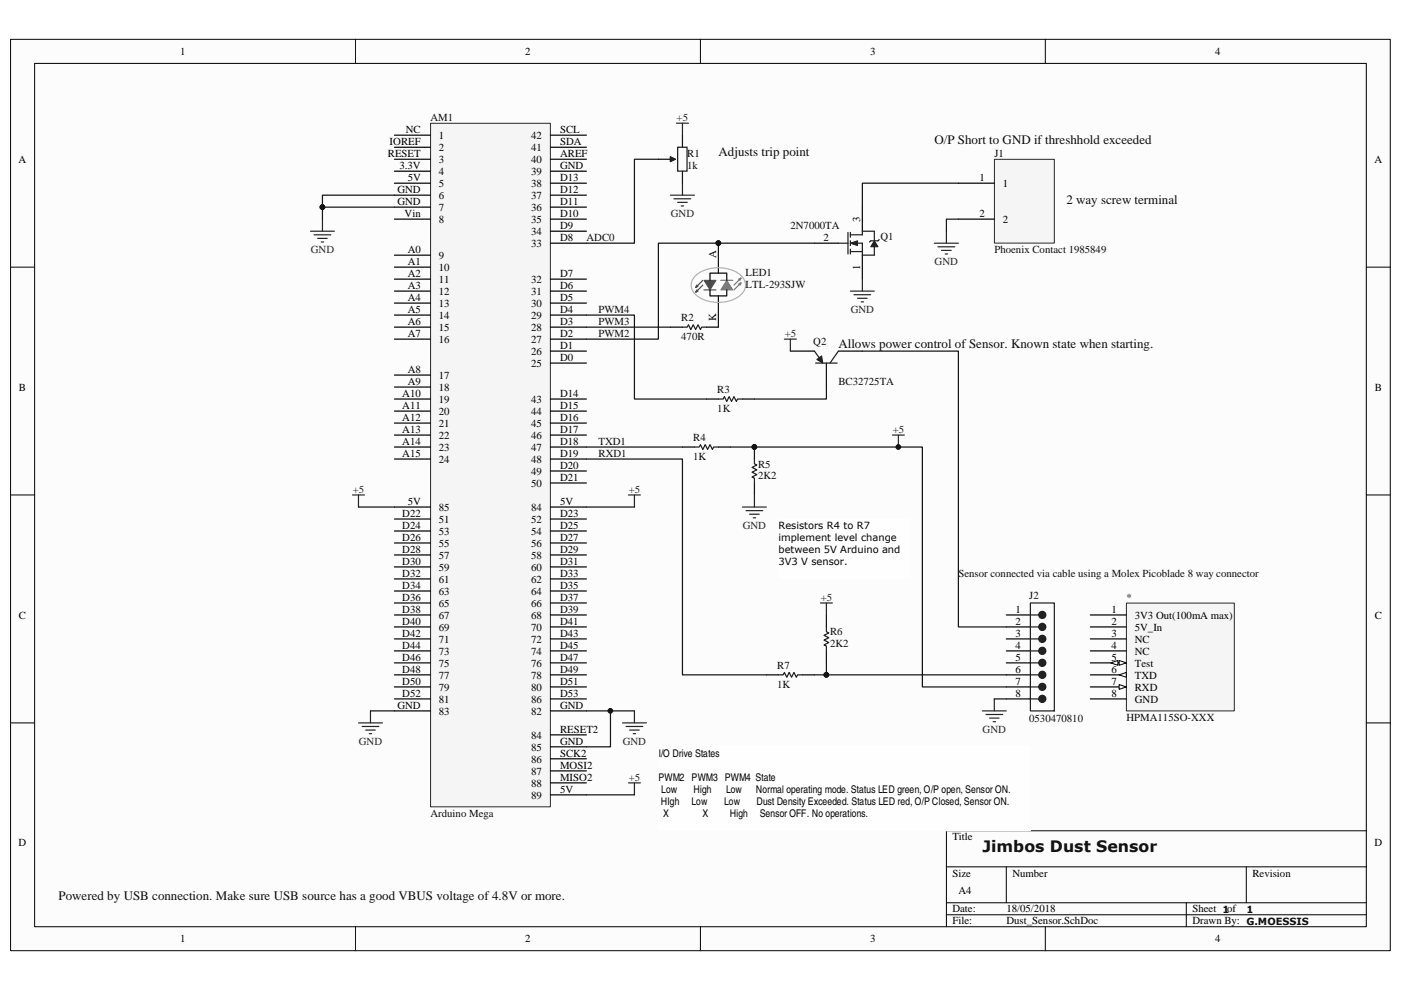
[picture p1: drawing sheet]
<svg xmlns="http://www.w3.org/2000/svg" width="297mm" height="210mm" viewBox="0 0 297 210" stroke-linecap="round" stroke-linejoin="round" font-family="sans-serif">
<path d="M2.3 8.4h292.5v193.2h-292.5z" fill="#fcfcfc"/>
<path d="M2.2 8.3h292.6v193.3h-292.6z" fill="none" stroke="#000" stroke-width=".21"/>
<path d="M7.4 13.5h282.3v183h-282.3z" fill="#fcfcfc"/>
<g fill="none" stroke="#000" stroke-width=".21">
<path d="M7.3 13.4h282.4v183.1h-282.4zM75.4 8.3v5.1M148.5 8.3v5.1M221.6 8.3v5.1M2.2 56.6h5.1M289.7 56.6h5.1M2.2 104.9h5.1M289.7 104.9h5.1M2.2 153.3h5.1M289.7 153.3h5.1M289.7 176.1h-89v20.4M75.4 196.5v5.1"/>
<path d="M148.5 196.5v5.1M200.7 183.8h89M200.7 191.4h89M200.7 194h89M213.4 183.8v7.6M221.6 196.5v5.1M251.5 191.4v5.1M264.2 183.8v7.6"/>
</g>
<path d="M152.3 54.1v2.5M152.3 64.3v2.5" fill="none" stroke="#000" stroke-width=".25"/>
<path d="M156.9 59.2l-1.3 1.3" fill="none" stroke="#787878" stroke-width=".25"/>
<path d="M156.6 59.2l.5-.3-.2 .5z" fill="#1c1c1c"/>
<path d="M152.8 59.4h2.6M156.6 59.2l.5-.3-.2 .5zM156.9 60.2l-1.3 1.3" fill="none" stroke="#787878" stroke-width=".25"/>
<path d="M156.6 60.2l.5-.3-.2 .6z" fill="#1c1c1c"/>
<path d="M156.6 60.2l.5-.3-.2 .6z" fill="none" stroke="#787878" stroke-width=".25"/>
<path d="M154.1 59.4l1.3 2.1h-2.6z" fill="#787878"/>
<path d="M154.1 59.4l1.3 2.1h-2.6z" fill="none" stroke="#787878" stroke-width=".21"/>
<path d="M149 60.5l-1.3 1.2" fill="none" stroke="#4c4c4c" stroke-width=".25"/>
<path d="M147.7 61.5l.3 .2-.5 .3z" fill="#1c1c1c"/>
<path d="M149 59.4l-1.3 1.3M147.7 61.5l.3 .2-.5 .3zM149.3 61.5h2.5" fill="none" stroke="#4c4c4c" stroke-width=".25"/>
<path d="M147.7 60.5l.3 .2-.5 .3z" fill="#1c1c1c"/>
<path d="M147.7 60.5l.3 .2-.5 .3z" fill="none" stroke="#4c4c4c" stroke-width=".25"/>
<path d="M149.3 59.4h2.5l-1.3 2.1z" fill="#4c4c4c"/>
<path d="M149.3 59.4h2.5l-1.3 2.1z" fill="none" stroke="#4c4c4c" stroke-width=".21"/>
<path d="M150.5 59.4v-1.5h3.6v1.5M152.3 56.6v1.3M172.7 51.6h5.1M182.8 43.9v5.1M182.8 54.1v5.1M150.5 61.5v1.2h3.6v-1.2M152.3 62.7v1.6" fill="none" stroke="#000" stroke-width=".25"/>
<path d="M147.3 58.6a7.7 7.7 0 0 1 10 0 2.67 2.67 0 0 1-.6 4.2 7.9 7.9 0 0 1-9.4-.5 2.57 2.57 0 0 1 0-3.7z" fill="none" stroke="#b0b0b0" stroke-width=".25"/>
<path d="M177.8 51.6h2M179.8 49.3v4.5M180.3 49.8h2.5v-.8h2.6v2.1M180.3 51.6h2.5v2.5h2.6v-1.8M180.3 53.3h2.5M180.3 49.3v1M180.3 51.1v1M180.3 52.8v1" fill="none" stroke="#1c1c1c" stroke-width=".25"/>
<path d="M185.4 51.1l.8 1.2h-1.6z" fill="#1c1c1c"/>
<path d="M185.4 51.1l.8 1.2h-1.6z" fill="none" stroke="#1c1c1c" stroke-width=".21"/>
<path d="M184.6 51.1h1.6" fill="none" stroke="#1c1c1c" stroke-width=".25"/>
<path d="M180.3 51.6l1.5-.5v1z" fill="#1c1c1c"/>
<path d="M180.3 51.6l1.5-.5v1z" fill="none" stroke="#1c1c1c" stroke-width=".21"/>
<path d="M184.6 51.1l-.2 .2M186.4 50.8l-.2 .3" fill="none" stroke="#1c1c1c" stroke-width=".25"/>
<path d="M91.3 26.2h25.4v144.9h-25.4z" fill="#f5f5f5"/>
<path d="M91.3 26.1h25.4v145h-25.4z" fill="none" stroke="#262626" stroke-width=".21"/>
<g fill="none" stroke="#000" stroke-width=".25">
<path d="M83.6 28.7h7.7M83.6 31.2h7.7M83.6 33.8h7.7M83.6 36.3h7.7M83.6 38.8h7.7M116.7 28.7h7.6M116.7 31.2h7.6M116.7 33.8h7.6M116.7 36.3h7.6M116.7 38.8h7.6M83.6 41.4h7.7M83.6 43.9h7.7"/>
<path d="M83.6 46.5h7.7M83.6 54.1h7.7M83.6 56.6h7.7M83.6 59.2h7.7M116.7 41.4h7.6M116.7 43.9h7.6M116.7 46.5h7.6M116.7 59.2h7.6M116.7 51.6h7.6M116.7 49h7.6M83.6 61.7h7.7M83.6 64.3h7.7"/>
<path d="M83.6 66.8h7.7M83.6 69.4h7.7M83.6 71.9h7.7M83.6 79.5h7.7M116.7 61.7h7.6M116.7 64.3h7.6M116.7 66.8h7.6M116.7 69.4h7.6M116.7 71.9h7.6M116.7 77h7.6M116.7 74.4h7.6M167.6 74.4h5.1"/>
<path d="M175.2 77v5.1M177.8 74.4h5M83.6 82.1h7.7M83.6 84.6h7.7M83.6 87.2h7.7M83.6 89.7h7.7M83.6 92.2h7.7M83.6 94.8h7.7M83.6 97.3h7.7M116.7 84.6h7.6M116.7 87.2h7.6M116.7 89.7h7.6"/>
<path d="M116.7 92.2h7.6M116.7 94.8h7.6M116.7 97.3h7.6M116.7 99.9h7.6M83.6 110h7.7M83.6 112.6h7.7M83.6 115.1h7.7M83.6 117.7h7.7M83.6 107.5h7.7M116.7 102.4h7.6M116.7 110h7.6M116.7 112.6h7.6"/>
<path d="M116.7 115.1h7.6M116.7 117.7h7.6M116.7 107.5h7.6M83.6 120.2h7.7M83.6 122.7h7.7M83.6 125.3h7.7M83.6 127.8h7.7M83.6 130.4h7.7M83.6 132.9h7.7M83.6 135.5h7.7M83.6 138h7.7M116.7 120.2h7.6"/>
<path d="M116.7 122.7h7.6M116.7 125.3h7.6M116.7 127.8h7.6M116.7 130.4h7.6M116.7 132.9h7.6M116.7 135.5h7.6M116.7 138h7.6M83.6 140.5h7.7M83.6 143.1h7.7M83.6 145.6h7.7M83.6 148.2h7.7M83.6 150.7h7.7"/>
<path d="M116.7 140.5h7.6M116.7 143.1h7.6M116.7 145.6h7.6M116.7 148.2h7.6M116.7 150.7h7.6M116.7 155.8h7.6M116.7 158.3h7.6M116.7 160.9h7.6M116.7 163.4h7.6M116.7 166h7.6M116.7 168.5h7.6"/>
</g>
<path d="M172.7 74.4l1.2 1.8M172.9 77h4.6M177.8 74.4l-1.8 2.6" fill="none" stroke="#1c1c1c" stroke-width=".25"/>
<path d="M173.2 76.2l1-.7 .3 1.5z" fill="#1c1c1c"/>
<path d="M173.2 76.2l1-.7 .3 1.5z" fill="none" stroke="#1c1c1c" stroke-width=".21"/>
<path d="M142.1 69.4h2.6M149.8 69.4h2.5M149.8 84.6h2.5M157.4 84.6h2.6M160 94.8v2.5M162.5 143.1h2.5M170.1 143.1h2.6" fill="none" stroke="#000" stroke-width=".25"/>
<path d="M144.7 69.4h1l.3-.5 .5 1 .5-1 .5 1 .5-1 .5 1 .3-.5h1M152.3 84.6h1l.3-.5 .5 1 .5-1 .5 1 .5-1 .5 1 .3-.5h1M165 143.1h1l.3-.5 .5 1 .5-1 .5 1 .5-1 .5 1 .3-.5h1" fill="none" stroke="#1c1c1c" stroke-width=".25"/>
<circle cx="159.9" cy="94.8" r=".5" fill="#0e0e0e"/>
<circle cx="159.9" cy="94.8" r=".5" fill="none" stroke="#0e0e0e" stroke-width=".21"/>
<path d="M160 102.4v2.5" fill="none" stroke="#000" stroke-width=".25"/>
<path d="M160 97.3v1l.5 .3-1.1 .5 1.1 .5-1.1 .5 1.1 .5-1.1 .5 .6 .3v1" fill="none" stroke="#1c1c1c" stroke-width=".25"/>
<circle cx="159.9" cy="94.8" r=".5" fill="#0e0e0e"/>
<circle cx="159.9" cy="94.8" r=".5" fill="none" stroke="#0e0e0e" stroke-width=".21"/>
<path d="M175.2 130.4v2.5M175.2 138v2.5" fill="none" stroke="#000" stroke-width=".25"/>
<path d="M175.2 132.9v1l.5 .3-1 .5 1 .5-1 .5 1 .5-1 .5 .5 .3v1" fill="none" stroke="#1c1c1c" stroke-width=".25"/>
<path d="M238.8 127.9h22.9v22.8h-22.9z" fill="#f5f5f5"/>
<path d="M238.8 127.9h22.9v22.8h-22.9z" fill="none" stroke="#262626" stroke-width=".21"/>
<path d="M231.2 130.4h7.6M231.2 132.9h7.6M231.2 135.5h7.6M231.2 138h7.6M231.2 140.5h7.6" fill="none" stroke="#000" stroke-width=".25"/>
<path d="M237.3 140l1.5 .5-1.5 .6z" fill="#fcfcfc"/>
<path d="M237.3 140l1.5 .5-1.5 .6z" fill="none" stroke="#000" stroke-width=".21"/>
<path d="M235.5 140.5l1.5-.5v1.1z" fill="#fcfcfc"/>
<path d="M235.5 140.5l1.5-.5v1.1z" fill="none" stroke="#000" stroke-width=".21"/>
<path d="M231.2 143.1h7.6" fill="none" stroke="#000" stroke-width=".25"/>
<path d="M237.3 143.1l1.5-.5v1z" fill="#fcfcfc"/>
<path d="M237.3 143.1l1.5-.5v1z" fill="none" stroke="#000" stroke-width=".21"/>
<path d="M231.2 145.6h7.6" fill="none" stroke="#000" stroke-width=".25"/>
<path d="M237.3 145.1l1.5 .5-1.5 .6z" fill="#fcfcfc"/>
<path d="M237.3 145.1l1.5 .5-1.5 .6z" fill="none" stroke="#000" stroke-width=".21"/>
<path d="M231.2 148.2h7.6" fill="none" stroke="#000" stroke-width=".25"/>
<path d="M152.3 51.6h20.4M152.3 66.8v2.6" fill="none" stroke="#0e0e0e" stroke-width=".25"/>
<circle cx="152.3" cy="51.5" r=".49" fill="#0e0e0e"/>
<circle cx="152.3" cy="51.5" r=".49" fill="none" stroke="#0e0e0e" stroke-width=".21"/>
<g fill="none" stroke="#262626" stroke-width=".25">
<path d="M182.8 59.2v2.5M166.3 71.9h2.5M167.6 71.9v2.5M180.3 61.7h5.1M181.1 62.5h3.5M181.8 63.2h2.1M182.6 64h.5M189.2 92.2h2.5M190.5 92.2v2.6M74.7 104.9h2.6M76 104.9v2.6M133.2 104.9h2.6"/>
<path d="M134.5 104.9v2.6M173.9 127.8h2.6M175.2 127.8v2.6"/>
</g>
<path d="M203.2 38.8h-20.4v5.1M175.2 82.1v2.5h-15.2" fill="none" stroke="#0e0e0e" stroke-width=".25"/>
<circle cx="190.5" cy="94.8" r=".5" fill="#0e0e0e"/>
<circle cx="190.5" cy="94.8" r=".5" fill="none" stroke="#0e0e0e" stroke-width=".21"/>
<g fill="none" stroke="#262626" stroke-width=".25">
<path d="M144.7 38.8v2.6M65.8 49h5.1M66.6 49.8h3.5M67.3 50.5h2.1M68.1 51.3h.5M68.4 46.5v2.5M142.1 41.4h5.1M142.9 42.1h3.6M143.7 42.9h2M144.4 43.7h.5M157.4 107.5h5.1M158.2 108.3h3.5"/>
<path d="M158.9 109h2.1M159.7 109.8h.5M160 104.9v2.6M76 153.3h5.1M76.8 154h3.5M77.5 154.8h2.1M78.3 155.6h.5M78.5 150.7v2.6M132 153.3h5.1M132.7 154h3.6M133.5 154.8h2M134.3 155.6h.5"/>
<path d="M134.5 150.7v2.6M133.2 166h2.6M134.5 166v2.5"/>
</g>
<path d="M144.7 94.8h2.5M152.3 94.8h2.6" fill="none" stroke="#000" stroke-width=".25"/>
<path d="M147.2 94.8h1l.3-.5 .5 1 .5-1 .5 1 .5-1 .5 1 .3-.5h1" fill="none" stroke="#1c1c1c" stroke-width=".25"/>
<path d="M124.3 94.8h20.4M154.9 94.8h40.7v50.8h17.8M175.2 140.5v2.6h38.2" fill="none" stroke="#0e0e0e" stroke-width=".25"/>
<circle cx="175.2" cy="143.1" r=".5" fill="#0e0e0e"/>
<circle cx="175.2" cy="143.1" r=".5" fill="none" stroke="#0e0e0e" stroke-width=".21"/>
<path d="M172.7 143.1h2.5" fill="none" stroke="#0e0e0e" stroke-width=".25"/>
<circle cx="175.2" cy="143.1" r=".5" fill="#0e0e0e"/>
<circle cx="175.2" cy="143.1" r=".5" fill="none" stroke="#0e0e0e" stroke-width=".21"/>
<path d="M83.6 43.9h-15.2v2.6M124.3 97.3h20.4v45.8h17.8M76 107.5h7.6M78.5 150.7h5.1" fill="none" stroke="#0e0e0e" stroke-width=".25"/>
<circle cx="68.4" cy="43.9" r=".49" fill="#0e0e0e"/>
<circle cx="68.4" cy="43.9" r=".49" fill="none" stroke="#0e0e0e" stroke-width=".21"/>
<path d="M83.6 41.4h-15.2v2.5" fill="none" stroke="#0e0e0e" stroke-width=".25"/>
<circle cx="68.4" cy="43.9" r=".49" fill="#0e0e0e"/>
<circle cx="68.4" cy="43.9" r=".49" fill="none" stroke="#0e0e0e" stroke-width=".21"/>
<path d="M124.3 107.5h10.2M124.3 150.7h10.2M129.4 150.7v7.6h-5.1" fill="none" stroke="#0e0e0e" stroke-width=".25"/>
<circle cx="129.4" cy="150.7" r=".49" fill="#0e0e0e"/>
<circle cx="129.4" cy="150.7" r=".49" fill="none" stroke="#0e0e0e" stroke-width=".21"/>
<path d="M124.3 168.5h10.2" fill="none" stroke="#0e0e0e" stroke-width=".25"/>
<path d="M139.6 33.8h2.5M144.7 28.7v2.5M144.7 36.3v2.5" fill="none" stroke="#000" stroke-width=".25"/>
<path d="M142.1 33.8h1l-1 .5v-1l1 .5M143.7 31.2h2v5.1h-2z" fill="none" stroke="#1c1c1c" stroke-width=".25"/>
<path d="M142.1 33.3l1 .5-1 .5z" fill="#1c1c1c"/>
<path d="M142.1 33.3l1 .5-1 .5z" fill="none" stroke="#1c1c1c" stroke-width=".21"/>
<path d="M139.6 33.8h-5.1v17.8h-10.2" fill="none" stroke="#0e0e0e" stroke-width=".25"/>
<path d="M143.4 26.1h2.6M144.7 26.1v2.6" fill="none" stroke="#262626" stroke-width=".25"/>
<path d="M210.9 33.8h12.6v17.7h-12.6z" fill="#f5f5f5"/>
<path d="M210.8 33.8h12.7v17.7h-12.7z" fill="none" stroke="#262626" stroke-width=".21"/>
<path d="M203.2 38.8h7.6M203.2 46.5h7.6M213.4 130.4h5.1M213.4 135.5h5.1M213.4 132.9h5.1M213.4 138h5.1" fill="none" stroke="#000" stroke-width=".25"/>
<path d="M203.2 46.5h-2.5v2.5M182.8 74.4h20.4v58.5h10.2" fill="none" stroke="#0e0e0e" stroke-width=".25"/>
<path d="M198.1 51.6h5.1M198.9 52.3h3.5M199.6 53.1h2.1M200.4 53.8h.5M200.7 49v2.6" fill="none" stroke="#262626" stroke-width=".25"/>
<path d="M218.5 132.9h1.7" fill="none" stroke="#1c1c1c" stroke-width=".25"/>
<circle cx="221" cy="132.9" r=".75" fill="#1c1c1c"/>
<g fill="none" stroke="#1c1c1c" stroke-width=".25">
<path d="M218.5 135.5h1.7"/>
<circle cx="221" cy="132.9" r=".75"/>
</g>
<circle cx="221" cy="135.5" r=".75" fill="#1c1c1c"/>
<g fill="none" stroke="#1c1c1c" stroke-width=".25">
<path d="M218.5 130.4h1.7"/>
<circle cx="221" cy="135.5" r=".75"/>
</g>
<circle cx="221" cy="130.4" r=".75" fill="#1c1c1c"/>
<g fill="none" stroke="#1c1c1c" stroke-width=".25">
<path d="M218.5 127.8h5v22.9h-5zM218.5 138h1.7"/>
<circle cx="221" cy="130.4" r=".75"/>
</g>
<circle cx="221" cy="138" r=".75" fill="#1c1c1c"/>
<g fill="none" stroke="#1c1c1c" stroke-width=".25">
<path d="M218.5 140.5h1.7"/>
<circle cx="221" cy="138" r=".75"/>
</g>
<path d="M213.4 140.5h5.1" fill="none" stroke="#000" stroke-width=".25"/>
<circle cx="221" cy="140.5" r=".75" fill="#1c1c1c"/>
<g fill="none" stroke="#1c1c1c" stroke-width=".25">
<path d="M218.5 143.1h1.7"/>
<circle cx="221" cy="140.5" r=".75"/>
</g>
<path d="M213.4 143.1h5.1" fill="none" stroke="#000" stroke-width=".25"/>
<circle cx="221" cy="143.1" r=".75" fill="#1c1c1c"/>
<g fill="none" stroke="#1c1c1c" stroke-width=".25">
<path d="M218.5 145.6h1.7"/>
<circle cx="221" cy="143.1" r=".75"/>
</g>
<path d="M213.4 145.6h5.1" fill="none" stroke="#000" stroke-width=".25"/>
<circle cx="221" cy="145.6" r=".75" fill="#1c1c1c"/>
<g fill="none" stroke="#1c1c1c" stroke-width=".25">
<path d="M218.5 148.2h1.7"/>
<circle cx="221" cy="145.6" r=".75"/>
</g>
<path d="M213.4 148.2h5.1" fill="none" stroke="#000" stroke-width=".25"/>
<circle cx="221" cy="148.2" r=".75" fill="#1c1c1c"/>
<circle cx="221" cy="148.2" r=".75" fill="none" stroke="#1c1c1c" stroke-width=".25"/>
<path d="M208.3 150.7h5.1M209 151.5h3.6M209.8 152.3h2M210.6 153h.5M210.8 148.2v2.5" fill="none" stroke="#262626" stroke-width=".25"/>
<path d="M210.8 148.2h2.6" fill="none" stroke="#0e0e0e" stroke-width=".25"/>
<path d="M139.6 158.4h78.9v17.7h-78.9z" fill="#fefefe"/>
<path d="M139.6 158.4h78.9v17.7h-78.9z" fill="none" stroke="#fefefe" stroke-width=".21"/>
<path d="M152.3 54.1v-2.5h-12.7v20.3h-15.3M124.3 66.8h10.2v17.8h15.3M124.3 69.4h17.8" fill="none" stroke="#0e0e0e" stroke-width=".25"/>
<circle cx="152.3" cy="51.5" r=".49" fill="#0e0e0e"/>
<circle cx="152.3" cy="51.5" r=".49" fill="none" stroke="#0e0e0e" stroke-width=".21"/>
<path d="M165.1 110.1h27.9v12.6h-27.9z" fill="#fefefe"/>
<path d="M165.1 110.1h27.9v12.6h-27.9z" fill="none" stroke="#fefefe" stroke-width=".21"/>
<text font-size="3.3" fill="#0e0e0e" x="208.3" y="180.6">Jimbos Dust Sensor</text>
<g font-size="2.8" fill="#0e0e0e">
<text x="152.3" y="33.2">Adjusts trip point</text>
<text x="198.1" y="30.6">O/P Short to GND if threshhold exceeded</text>
<text x="226.1" y="43.3">2 way screw terminal</text>
<text x="177.8" y="73.9">Allows power control of Sensor. Known state when starting.</text>
<text x="12.4" y="190.8">Powered by USB connection. Make sure USB source has a good VBUS voltage of 4.8V or more.</text>
</g>
<g font-size="2.3">
<text x="38.2" y="11.7">1</text>
<text x="111.4" y="11.7">2</text>
<text x="184.5" y="11.7">3</text>
<text x="257.6" y="11.7">4</text>
<text x="86" y="28.2">NC</text>
<text x="93" y="29.5">1</text>
<text x="112.6" y="29.5">42</text>
<text x="118.7" y="28.2">SCL</text>
<text x="4" y="34.5">A</text>
<text x="82.2" y="33.3">RESET</text>
<text x="82.6" y="30.7">IOREF</text>
<text x="84.7" y="35.8">3.3V</text>
<text x="93" y="32">2</text>
<text x="93" y="34.5">3</text>
<text x="112.6" y="34.5">40</text>
<text x="112.6" y="32">41</text>
<text x="118.7" y="35.8">GND</text>
<text x="118.7" y="33.3">AREF</text>
<text x="118.7" y="30.7">SDA</text>
<text x="291.4" y="34.5">A</text>
<text x="84.3" y="40.9">GND</text>
<text x="86.4" y="38.4">5V</text>
<text x="93" y="37.1">4</text>
<text x="93" y="39.6">5</text>
<text x="112.6" y="39.6">38</text>
<text x="112.6" y="37.1">39</text>
<text x="118.7" y="40.9">D12</text>
<text x="118.7" y="38.4">D13</text>
<text x="207.6" y="38.4">1</text>
<text x="212.6" y="39.6">1</text>
<text x="84.3" y="43.4">GND</text>
<text x="85.8" y="46">Vin</text>
<text x="93" y="42.2">6</text>
<text x="93" y="44.7">7</text>
<text x="93" y="47.2">8</text>
<text x="112.6" y="47.2">35</text>
<text x="112.6" y="44.7">36</text>
<text x="112.6" y="42.2">37</text>
<text x="118.7" y="46">D10</text>
<text x="118.7" y="43.4">D11</text>
<text x="182.3" y="47" transform="rotate(-90 182.3 47)">3</text>
<text x="207.6" y="46">2</text>
<text x="212.6" y="47.2">2</text>
<text x="86.4" y="53.6">A0</text>
<text x="112.6" y="52.3">33</text>
<text x="112.6" y="49.8">34</text>
<text x="118.7" y="51.1">D8</text>
<text x="118.7" y="48.5">D9</text>
<text x="174.6" y="51.1">2</text>
<text x="86.4" y="56.2">A1</text>
<text x="86.4" y="58.7">A2</text>
<text x="93" y="54.9">9</text>
<text x="93" y="57.4">10</text>
<text x="93" y="60">11</text>
<text x="112.6" y="60">32</text>
<text x="118.7" y="58.7">D7</text>
<text x="151.8" y="54.6" transform="rotate(-90 151.8 54.6)">A</text>
<text x="182.3" y="57.3" transform="rotate(-90 182.3 57.3)">1</text>
<text x="86.4" y="61.2">A3</text>
<text x="86.4" y="63.8">A4</text>
<text x="93" y="62.5">12</text>
<text x="93" y="65">13</text>
<text x="112.6" y="65">30</text>
<text x="112.6" y="62.5">31</text>
<text x="118.7" y="63.8">D5</text>
<text x="118.7" y="61.2">D6</text>
<text x="86.4" y="66.3">A5</text>
<text x="86.4" y="68.9">A6</text>
<text x="86.4" y="71.4">A7</text>
<text x="93" y="67.6">14</text>
<text x="93" y="70.1">15</text>
<text x="112.6" y="70.1">28</text>
<text x="112.6" y="67.6">29</text>
<text x="118.7" y="71.4">D2</text>
<text x="118.7" y="68.9">D3</text>
<text x="118.7" y="66.3">D4</text>
<text x="151.8" y="68" transform="rotate(-90 151.8 68)">K</text>
<text x="93" y="72.7">16</text>
<text x="112.6" y="77.8">25</text>
<text x="112.6" y="75.2">26</text>
<text x="112.6" y="72.7">27</text>
<text x="118.7" y="76.5">D0</text>
<text x="118.7" y="74">D1</text>
<text x="4" y="82.8">B</text>
<text x="86.4" y="79">A8</text>
<text x="86.4" y="81.6">A9</text>
<text x="93" y="80.3">17</text>
<text x="93" y="82.8">18</text>
<text x="291.5" y="82.8">B</text>
<text x="85.3" y="84.1">A10</text>
<text x="85.3" y="86.7">A11</text>
<text x="85.3" y="89.2">A12</text>
<text x="93" y="85.4">19</text>
<text x="93" y="87.9">20</text>
<text x="112.6" y="85.4">43</text>
<text x="112.6" y="87.9">44</text>
<text x="118.7" y="84.1">D14</text>
<text x="118.7" y="86.7">D15</text>
<text x="118.7" y="89.2">D16</text>
<text x="85.3" y="91.8">A13</text>
<text x="85.3" y="94.3">A14</text>
<text x="93" y="90.5">21</text>
<text x="93" y="93">22</text>
<text x="93" y="95.6">23</text>
<text x="112.6" y="90.5">45</text>
<text x="112.6" y="93">46</text>
<text x="112.6" y="95.6">47</text>
<text x="118.7" y="91.8">D17</text>
<text x="118.7" y="94.3">D18</text>
<text x="85.3" y="96.8">A15</text>
<text x="93" y="98.1">24</text>
<text x="112.6" y="98.1">48</text>
<text x="112.6" y="100.6">49</text>
<text x="118.7" y="96.8">D19</text>
<text x="118.7" y="99.4">D20</text>
<text x="118.7" y="101.9">D21</text>
<text x="86.4" y="107">5V</text>
<text x="112.6" y="103.2">50</text>
<text x="118.7" y="107">5V</text>
<text x="85.3" y="109.6">D22</text>
<text x="85.3" y="112.1">D24</text>
<text x="93" y="110.8">51</text>
<text x="93" y="113.4">53</text>
<text x="93" y="108.3">85</text>
<text x="112.6" y="110.8">52</text>
<text x="112.6" y="113.4">54</text>
<text x="112.6" y="108.3">84</text>
<text x="118.7" y="109.6">D23</text>
<text x="118.7" y="112.1">D25</text>
<text x="85.3" y="114.6">D26</text>
<text x="85.3" y="117.2">D28</text>
<text x="85.3" y="119.7">D30</text>
<text x="93" y="115.9">55</text>
<text x="93" y="118.4">57</text>
<text x="112.6" y="115.9">56</text>
<text x="112.6" y="118.4">58</text>
<text x="118.7" y="114.6">D27</text>
<text x="118.7" y="117.2">D29</text>
<text x="118.7" y="119.7">D31</text>
<text x="85.3" y="122.3">D32</text>
<text x="85.3" y="124.8">D34</text>
<text x="93" y="121">59</text>
<text x="93" y="123.5">61</text>
<text x="112.6" y="121">60</text>
<text x="112.6" y="123.5">62</text>
<text x="118.7" y="122.3">D33</text>
<text x="118.7" y="124.8">D35</text>
<text x="4" y="131.2">C</text>
<text x="85.3" y="127.4">D36</text>
<text x="85.3" y="129.9">D38</text>
<text x="93" y="126.1">63</text>
<text x="93" y="128.6">65</text>
<text x="93" y="131.2">67</text>
<text x="112.6" y="126.1">64</text>
<text x="112.6" y="128.6">66</text>
<text x="112.6" y="131.2">68</text>
<text x="118.7" y="127.4">D37</text>
<text x="118.7" y="129.9">D39</text>
<text x="215.3" y="129.9">1</text>
<text x="235.6" y="129.9">1</text>
<text x="240.6" y="131.2">3V3 Out(100mA max)</text>
<text x="291.5" y="131.2">C</text>
<text x="85.3" y="132.4">D40</text>
<text x="85.3" y="135">D42</text>
<text x="85.3" y="137.5">D44</text>
<text x="93" y="133.7">69</text>
<text x="93" y="136.3">71</text>
<text x="112.6" y="133.7">70</text>
<text x="112.6" y="136.3">72</text>
<text x="118.7" y="132.4">D41</text>
<text x="118.7" y="135">D43</text>
<text x="118.7" y="137.5">D45</text>
<text x="215.3" y="135">3</text>
<text x="215.3" y="132.4">2</text>
<text x="215.3" y="137.5">4</text>
<text x="235.6" y="132.4">2</text>
<text x="235.6" y="135">3</text>
<text x="235.6" y="137.5">4</text>
<text x="240.6" y="133.7">5V_In</text>
<text x="240.6" y="136.3">NC</text>
<text x="85.3" y="140.1">D46</text>
<text x="85.3" y="142.6">D48</text>
<text x="93" y="138.8">73</text>
<text x="93" y="141.3">75</text>
<text x="93" y="143.9">77</text>
<text x="112.6" y="138.8">74</text>
<text x="112.6" y="141.3">76</text>
<text x="112.6" y="143.9">78</text>
<text x="118.7" y="140.1">D47</text>
<text x="118.7" y="142.6">D49</text>
<text x="215.3" y="140.1">5</text>
<text x="215.3" y="142.6">6</text>
<text x="235.6" y="140.1">5</text>
<text x="235.6" y="142.6">6</text>
<text x="240.6" y="138.8">NC</text>
<text x="240.6" y="141.3">Test</text>
<text x="240.6" y="143.9">TXD</text>
<text x="85.3" y="145.2">D50</text>
<text x="85.3" y="147.7">D52</text>
<text x="93" y="146.4">79</text>
<text x="93" y="149">81</text>
<text x="112.6" y="146.4">80</text>
<text x="112.6" y="149">86</text>
<text x="118.7" y="145.2">D51</text>
<text x="118.7" y="147.7">D53</text>
<text x="215.3" y="145.2">7</text>
<text x="215.3" y="147.7">8</text>
<text x="235.6" y="145.2">7</text>
<text x="235.6" y="147.7">8</text>
<text x="240.6" y="146.4">RXD</text>
<text x="240.6" y="149">GND</text>
<text x="84.3" y="150.2">GND</text>
<text x="93" y="151.5">83</text>
<text x="112.6" y="151.5">82</text>
<text x="118.7" y="150.2">GND</text>
<text x="118.7" y="155.3">RESET2</text>
<text x="112.6" y="156.6">84</text>
<text x="112.6" y="159.1">85</text>
<text x="112.6" y="161.7">86</text>
<text x="118.7" y="157.9">GND</text>
<text x="118.7" y="160.4">SCK2</text>
<text x="112.6" y="164.2">87</text>
<text x="112.6" y="166.8">88</text>
<text x="118.7" y="163">MOSI2</text>
<text x="118.7" y="165.5">MISO2</text>
<text x="112.6" y="169.3">89</text>
<text x="118.7" y="168">5V</text>
<text x="4" y="179.5">D</text>
<text x="201.9" y="178.2">Title</text>
<text x="291.4" y="179.5">D</text>
<text x="201.9" y="185.8">Size</text>
<text x="214.6" y="185.8">Number</text>
<text x="265.5" y="185.8">Revision</text>
<text x="203.2" y="189.7">A4</text>
<text x="201.9" y="193.5">Date:</text>
<text x="201.9" y="196">File:</text>
<text x="213.4" y="196">Dust_Sensor.SchDoc</text>
<text x="213.4" y="193.5">18/05/2018</text>
<text x="252.8" y="193.5">Sheet 1of</text>
<text x="252.8" y="196">Drawn By: G.MOESSIS</text>
<text x="38.2" y="199.8">1</text>
<text x="111.4" y="199.8">2</text>
<text x="184.5" y="199.8">3</text>
<text x="257.6" y="199.8">4</text>
</g>
<g font-size="2.3" fill="#0e0e0e">
<text x="91.3" y="25.6">AM1</text>
<text x="145.7" y="33.3">R1</text>
<text x="145.7" y="35.8">1k</text>
<text x="210.8" y="33.3">J1</text>
<text x="124.4" y="51.1">ADC0</text>
<text x="167.6" y="48.5">2N7000TA</text>
<text x="186.7" y="50.8">Q1</text>
<text x="210.8" y="53.6">Phoenix Contact 1985849</text>
<text x="158.1" y="58.4">LED1</text>
<text x="158.1" y="61">LTL-293SJW</text>
<text x="126.9" y="71.4">PWM2</text>
<text x="126.9" y="68.9">PWM3</text>
<text x="126.9" y="66.3">PWM4</text>
<text x="144.4" y="68.1">R2</text>
<text x="144.4" y="72.2">470R</text>
<text x="172.4" y="73.2">Q2</text>
<text x="152.1" y="83.4">R3</text>
<text x="177.8" y="81.6">BC32725TA</text>
<text x="152.1" y="87.4">1K</text>
<text x="126.9" y="94.3">TXD1</text>
<text x="147" y="93.5">R4</text>
<text x="126.9" y="96.8">RXD1</text>
<text x="147" y="97.6">1K</text>
<text x="160.7" y="99.1">R5</text>
<text x="160.7" y="101.7">2K2</text>
<text x="203.2" y="122.3">Sensor connected via cable using a Molex Picoblade 8 way connector</text>
<text x="218.2" y="127.1">J2</text>
<text x="238.8" y="127.4">*</text>
<text x="176" y="134.7">R6</text>
<text x="176" y="137.3">2K2</text>
<text x="164.8" y="141.8">R7</text>
<text x="164.8" y="145.9">1K</text>
<text x="218.2" y="153">0530470810</text>
<text x="238.8" y="152.8">HPMA115SO-XXX</text>
<text x="91.3" y="173.1">Arduino Mega</text>
</g>
<g font-size="2.3" fill="#262626">
<text x="143.5" y="25.6">+5</text>
<text x="142.2" y="46">GND</text>
<text x="65.9" y="53.6">GND</text>
<text x="198.2" y="56.2">GND</text>
<text x="166.4" y="71.4">+5</text>
<text x="180.4" y="66.3">GND</text>
<text x="189.3" y="91.8">+5</text>
<text x="74.8" y="104.5">+5</text>
<text x="133.3" y="104.5">+5</text>
<text x="157.5" y="112.1">GND</text>
<text x="174" y="127.4">+5</text>
<text x="208.3" y="155.3">GND</text>
<text x="76.1" y="157.9">GND</text>
<text x="132" y="157.9">GND</text>
<text x="133.3" y="165.5">+5</text>
</g>
<g font-size="2.2">
<text x="139.6" y="160.4">I/O Drive States</text>
<text x="139.6" y="165.5">PWM2 PWM3 PWM4 State</text>
<text x="140.1" y="168.1">Low</text>
<text x="140.1" y="170.6">HIgh</text>
<text x="140.6" y="173.1">X</text>
<text x="146.5" y="170.6">Low</text>
<text x="147" y="168.1">High</text>
<text x="149" y="173.1">X</text>
<text x="153.5" y="170.6">Low</text>
<text x="153.9" y="168.1">Low</text>
<text x="154.8" y="173.1">High</text>
<text x="160.3" y="168.1">Normal operating mode. Status LED green, O/P open, Sensor ON.</text>
<text x="160.4" y="170.6">Dust Density Exceeded. Status LED red, O/P Closed, Sensor ON.</text>
<text x="161.1" y="173.1">Sensor OFF. No operations.</text>
</g>
<g font-size="2.1">
<text x="165.1" y="112.2">Resistors R4 to R7</text>
<text x="165.1" y="114.7">implement level change</text>
<text x="165.1" y="117.2">between 5V Arduino and</text>
<text x="165.1" y="119.8">3V3 V sensor.</text>
</g>
<text font-size="2.1" fill="#0e0e0e" x="264.3" y="193.5">1</text>
</svg>
